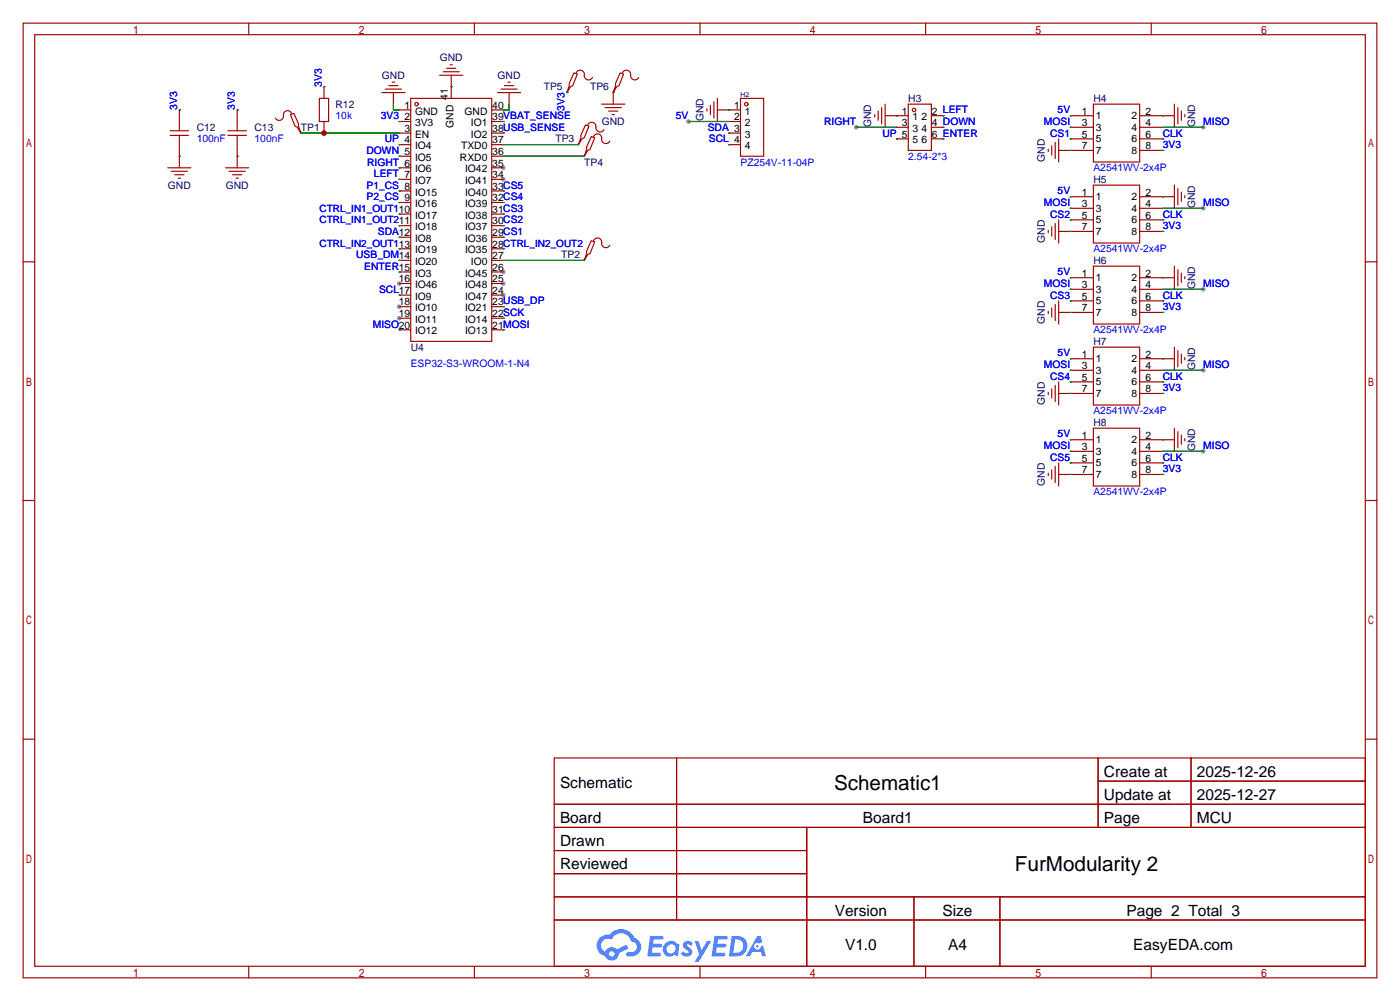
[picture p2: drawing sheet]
<svg xmlns="http://www.w3.org/2000/svg" width="307mm" height="220mm" viewBox="0 0 307 220" stroke-linecap="round" stroke-linejoin="round" font-family="sans-serif">
<g fill="#999">
<circle cx="87.6" cy="62.2" r=".51"/>
<circle cx="87.6" cy="67.3" r=".51"/>
<circle cx="87.6" cy="69.8" r=".51"/>
<circle cx="110.5" cy="64.8" r=".51"/>
<circle cx="110.5" cy="62.2" r=".51"/>
<circle cx="110.5" cy="59.7" r=".51"/>
<circle cx="110.5" cy="39.4" r=".51"/>
<circle cx="110.5" cy="36.8" r=".51"/>
<circle cx="151.1" cy="26.7" r=".51"/>
<circle cx="188" cy="27.9" r=".51"/>
<circle cx="264.2" cy="27.9" r=".51"/>
<circle cx="264.2" cy="45.7" r=".51"/>
<circle cx="264.2" cy="63.5" r=".51"/>
<circle cx="264.2" cy="81.3" r=".51"/>
<circle cx="264.2" cy="99.1" r=".51"/>
</g>
<g fill="none" stroke="#a10000" stroke-width=".25">
<path d="M5.1 5.1h297.2v209.5h-297.2zM7.6 7.6h292.1v204.5h-292.1zM54.6 5.1v2.5M104.1 5.1v2.5M153.7 5.1v2.5M203.2 5.1v2.5M252.7 5.1v2.5M5.1 57.5h2.5M299.7 57.5h2.6M5.1 109.9h2.5M299.7 109.9h2.6M5.1 162.2h2.5"/>
<path d="M121.7 166.4h178v45.7h-178zM121.7 176.5h178M148.5 166.4v35.5M241.1 166.4v15.2M241.1 171.4h58.6M261.5 166.4v15.2M299.7 162.2h2.6M121.7 181.6h178M121.7 186.7h55.4M121.7 196.8h178M121.7 191.8h55.4M177.1 181.6v30.5"/>
<path d="M200.6 196.8v15.3M219.5 196.8v15.3M54.6 212.1v2.5M104.1 212.1v2.5M121.7 201.9h178M153.7 212.1v2.5M203.2 212.1v2.5M252.7 212.1v2.5"/>
</g>
<g fill="#5487ff">
<path d="M150.2 206.8a1.3 1.3 0 0 1 1.9 .3l-.4 .6a.54 .54 0 0 0-.9-.3l.1 .3a1.28 1.28 0 0 1 .8 2 1.53 1.53 0 0 1-2.2-.3l.5-.6 .8 .4a.31 .31 0 0 0 .4-.2 .31 .31 0 0 0-.3-.4 1.12 1.12 0 0 1-.7-1.8z"/>
<path d="M152.5 206.6h.8l.7 2 1.2-2h.9l-2.7 4.5h-.9l1-1.6z"/>
<path d="M142.7 205.4h2.3a.46 .46 0 0 1 .5 .1 .46 .46 0 0 1 .1 .5l-.3 .2h-1.8l-.1 .9h1.6a.4 .4 0 0 1 .4 .5 .4 .4 0 0 1-.5 .3h-1.6l-.2 1.2h1.4a.46 .46 0 0 1 .5 .1 .46 .46 0 0 1 .1 .5l-.4 .2h-2.6z"/>
<path d="M156.8 205.4h2.3a.47 .47 0 0 1 .5 .1 .47 .47 0 0 1 .1 .5l-.3 .2h-1.8l-.1 .9h1.6a.4 .4 0 0 1 .4 .5 .4 .4 0 0 1-.4 .3h-1.7l-.2 1.2h1.4a.46 .46 0 0 1 .5 .1 .46 .46 0 0 1 .1 .5l-.4 .2h-2.6z"/>
<path d="M166.2 205.4h.8l.3 1.4-.6 .3a.75 .75 0 0 0-1.1 .3 .75 .75 0 0 0 .5 1.1 .75 .75 0 0 0 .9-.7l.5-.3 .6 2.4h-.8l-.3-1h-1.8l-.5 1h-1z"/>
<path d="M160.6 205.4l-.6 4.5h1.4a2.27 2.27 0 0 0 2.7-2.3 2.27 2.27 0 0 0-2.7-2.2zM161.4 206.2a1.5 1.5 0 0 1 1.8 1.5 1.5 1.5 0 0 1-1.9 1.4h-.3z"/>
<path d="M146.1 207.1a1.6 1.6 0 0 0-.4 2.2 1.6 1.6 0 0 0 2.3 .2l.8 .4 .3-2.5-.1-.2-.5-.1a1.58 1.58 0 0 0-2.4 0zM146.7 207.6a.98 .98 0 0 1 1.6 .4 .98 .98 0 0 1-1.1 1.3 .94 .94 0 0 1-.9-.7 .94 .94 0 0 1 .4-1z"/>
<path d="M131.7 205.8a2.37 2.37 0 0 0 1.1 4 1.54 1.54 0 0 0 1.8 1 1.54 1.54 0 0 0 1.2-1.6l2.2-1.1-.5-.7-2 1a1.57 1.57 0 0 0-2.7 .5 1.5 1.5 0 0 1-.7-2.1 1.5 1.5 0 0 1 2.2-.5 2.23 2.23 0 0 1 2.3-1.5 2.23 2.23 0 0 1 2 1.9 1.16 1.16 0 0 1 1.2 1.1 1.16 1.16 0 0 1-1.1 1.2h-.7a.47 .47 0 0 0-.5 .4 .47 .47 0 0 0 .4 .5 2.17 2.17 0 0 0 2.5-.9 2.17 2.17 0 0 0-.3-2.7l-.8-.4a3.2 3.2 0 0 0-5.5-.8l-1.1 .1zM133.7 209.4a.6 .6 0 0 1 1.2 0 .6 .6 0 0 1-1.2 0z"/>
<circle cx="166.3" cy="207.7" r=".28"/>
</g>
<g fill="none" stroke="#a10000" stroke-width=".25">
<path d="M71.1 19v2.6M84.6 19.6h3.5M85.3 18.8h2.1M86.1 18h.5M96.5 16.5h5.1M97.3 15.7h3.5M98 15h2.1M98.8 14.2h.5M99.1 16.5v5.1M110 19.6h3.5M110.7 18.8h2.1M111.5 18h.5"/>
<path d="M126 16l.7 .3-1 2.5-.5 .2-.7 1.3 .5-1.5v-.5zM126.5 16a.93 .93 0 0 1 1.1-.6 .93 .93 0 0 1 .7 1.1 .94 .94 0 0 0 .6 1 .94 .94 0 0 0 1.1-.5M136.1 16l.8 .3-1 2.5-.5 .2-.8 1.3 .5-1.5v-.5zM136.7 16a.93 .93 0 0 1 1.1-.6 .93 .93 0 0 1 .6 1.1 .94 .94 0 0 0 .7 1 .94 .94 0 0 0 1.1-.5M36.8 36.8h5.1M37.3 28.7h4.1M37.3 29.7h4.1M37.6 37.6h3.5M38.4 38.4h2M39.1 39.1h.5M39.4 24.1v4.6M39.4 29.7v7.1"/>
<path d="M49.5 36.8h5.1M50 28.7h4.1M50 29.7h4.1M50.3 37.6h3.5M51.1 38.4h2M51.8 39.1h.5M52.1 24.1v4.6M52.1 29.7v7.1M63.8 25.1l.7-.2 1 2.3v.5l.5 1.5-.7-1.3-.5-.2zM64 24.9a.93 .93 0 0 0-1.1-.6 .93 .93 0 0 0-.7 1.1 .94 .94 0 0 1-.6 1 .94 .94 0 0 1-1.1-.5M66 29v.2M70.1 21.6h2v5.1h-2z"/>
<path d="M71.1 26.7v2.5M83.8 20.3h5.1M86.4 20.3v2.6M87.6 24.1h2.6M87.6 26.7h2.6M87.6 29.2h2.6M87.6 31.8h2.6M87.6 34.3h2.6M87.6 36.8h2.6M87.6 39.4h2.6M90.2 21.6h17.7v53.3h-17.7zM107.9 24.1h2.6"/>
<path d="M107.9 26.7h2.6M107.9 29.2h2.6M107.9 31.8h2.6M107.9 34.3h2.6M107.9 36.8h2.6M107.9 39.4h2.6M109.2 20.3h5.1M111.8 20.3v2.6M124.5 20.1v.2M127 31.5v.3M128.3 34v.3M128.5 27.4l.8 .3-1 2.5-.5 .3-.8 1.3 .5-1.6v-.5z"/>
<path d="M129 27.4a.93 .93 0 0 1 1.2-.5 .93 .93 0 0 1 .6 1 .94 .94 0 0 0 .7 1 .94 .94 0 0 0 1.1-.5M129.8 30l.8 .2-1.1 2.6-.5 .2-.7 1.3 .5-1.5v-.5zM130.3 30a.93 .93 0 0 1 1.1-.6 .93 .93 0 0 1 .7 1.1 .94 .94 0 0 0 .7 1 .94 .94 0 0 0 1.1-.5M132.1 22.9h5.1M132.8 23.6h3.6M133.6 24.4h2M134.4 25.1h.5M134.6 20.1v2.8M155.2 23.9v.5M156 23.1v2M156.7 22.4v3.5M157.5 24.1h5.1"/>
<path d="M157.5 21.6v5.1M160 26.7h2.6M160 29.2h2.6M160 31.8h2.6M162.6 21.6h5v12.7h-5zM192 25.1v.6M192.8 24.4v2M193.5 23.6v3.6M194.3 25.4h5.1M194.3 22.9v5M196.8 30.5h2.6M196.8 27.9h2.6"/>
<path d="M199.4 22.9h5.1v10.1h-5.1zM204.5 25.4h2.5M204.5 30.5h2.5M204.5 27.9h2.5M230.1 32.8v.5M230.9 32v2M231.6 31.2v3.6M232.4 33h7.6M232.4 30.5v5.1M234.9 25.4h5.1M234.9 30.5h5.1M234.9 27.9h5.1"/>
<path d="M240 22.9h10.2v12.7h-10.2zM250.2 25.4h7.6M250.2 30.5h5.1M250.2 27.9h5.1M250.2 33h5.1M257.8 22.9v5M258.6 23.6v3.6M259.3 24.4v2M260.1 25.1v.6M87.6 41.9h2.6M87.6 44.4h2.6M87.6 47h2.6"/>
<path d="M87.6 49.5h2.6M87.6 52.1h2.6M87.6 54.6h2.6M87.6 57.1h2.6M87.6 59.7h2.6M107.9 41.9h2.6M107.9 44.4h2.6M107.9 47h2.6M107.9 49.5h2.6M107.9 52.1h2.6M107.9 54.6h2.6M107.9 57.1h2.6"/>
<path d="M107.9 59.7h2.6M128.3 56.9v.2M129.8 52.8l.8 .3-1.1 2.5-.5 .3-.7 1.2 .5-1.5v-.5zM130.3 52.8a.93 .93 0 0 1 1.1-.5 .93 .93 0 0 1 .7 1 .94 .94 0 0 0 .7 1 .94 .94 0 0 0 1.1-.5M230.1 50.5v.6M230.9 49.8v2M231.6 49v3.6M232.4 48.3v5M232.4 50.8h7.6M234.9 43.2h5.1M234.9 45.7h5.1M234.9 48.3h5.1"/>
<path d="M240 40.6h10.2v12.7h-10.2zM240 58.4h10.2v12.7h-10.2zM250.2 43.2h7.6M250.2 50.8h5.1M250.2 45.7h5.1M250.2 48.3h5.1M257.8 40.6v5.1M257.8 58.4v5.1M258.6 41.4v3.6M258.6 59.2v3.5M259.3 42.2v2M259.3 59.9v2.1"/>
<path d="M260.1 42.9v.5M87.6 62.2h2.6M87.6 64.8h2.6M87.6 67.3h2.6M87.6 69.8h2.6M87.6 72.4h2.6M107.9 62.2h2.6M107.9 64.8h2.6M107.9 67.3h2.6M107.9 69.8h2.6M107.9 72.4h2.6M230.1 68.3v.5"/>
<path d="M230.9 67.6v2M231.6 66.8v3.6M232.4 66v5.1M232.4 68.6h7.6M234.9 61h5.1M234.9 63.5h5.1M234.9 66h5.1M234.9 78.7h5.1M240 76.2h10.2v12.7h-10.2zM250.2 61h7.6M250.2 68.6h5.1M250.2 63.5h5.1"/>
<path d="M250.2 66h5.1M250.2 78.7h7.6M257.8 76.2v5.1M258.6 77v3.5M259.3 77.7v2.1M260.1 60.7v.5M260.1 78.5v.5M230.1 86.1v.5M230.9 85.3v2.1M231.6 84.6v3.5M232.4 83.8v5.1M232.4 86.4h7.6"/>
<path d="M234.9 81.3h5.1M234.9 83.8h5.1M234.9 96.5h5.1M234.9 99.1h5.1M240 94h10.2v12.7h-10.2zM250.2 86.4h5.1M250.2 81.3h5.1M250.2 83.8h5.1M250.2 96.5h7.6M250.2 99.1h5.1M257.8 94v5.1M258.6 94.7v3.6"/>
<path d="M259.3 95.5v2M260.1 96.3v.5M230.1 103.9v.5M230.9 103.1v2.1M231.6 102.4v3.5M232.4 101.6v5.1M232.4 104.1h7.6M234.9 101.6h5.1M250.2 104.1h5.1M250.2 101.6h5.1"/>
<circle cx="91.4" cy="22.9" r=".38"/>
<circle cx="163.8" cy="22.9" r=".38"/>
<circle cx="200.7" cy="24.1" r=".38"/>
</g>
<g fill="none" stroke="#008700" stroke-width=".25">
<path d="M71.1 19h.1M99.1 19h.1M39.4 24.1h.1M39.4 34.3h.1M52.1 24.1h.1M52.1 34.3h.1M66 29.2h21.6M86.4 22.9v1.2h1.2M87.6 26.7h.1M87.6 31.8h.1M87.6 34.3h.1M87.6 36.8h.1"/>
<path d="M87.6 39.4h.1M110.5 26.7h.1M110.5 29.2h.1M110.5 31.8h16.5M110.5 34.3h17.8M111.8 22.9v1.2h-1.3M124.5 20.3h.1M134.6 20.3h.1M151.1 26.7h8.9M160 24.1h.1M160 31.8h.1M160 29.2h.1"/>
<path d="M188 27.9h8.8M196.8 25.4h.1M196.8 30.5h.1M207 25.4h.1M207 27.9h.1M207 30.5h.1M234.9 25.4h.1M234.9 33h.1M234.9 27.9h.1M234.9 30.5h.1M255.3 33h.1M255.3 25.4h.1"/>
<path d="M255.3 30.5h.1M255.3 27.9h8.9M87.6 57.1h.1M87.6 52.1h.1M87.6 44.4h.1M87.6 41.9h.1M87.6 47h.1M87.6 49.5h.1M87.6 54.6h.1M87.6 59.7h.1M110.5 54.6h.1M110.5 52.1h.1"/>
<path d="M110.5 49.5h.1M110.5 47h.1M110.5 44.4h.1M110.5 41.9h.1M110.5 57.1h17.8M234.9 43.2h.1M234.9 50.8h.1M234.9 45.7h.1M234.9 48.3h.1M255.3 50.8h.1M255.3 43.2h.1M255.3 48.3h.1"/>
<path d="M255.3 45.7h8.9M87.6 64.8h.1M87.6 72.4h.1M110.5 67.3h.1M110.5 69.8h.1M110.5 72.4h.1M234.9 61h.1M234.9 68.6h.1M234.9 63.5h.1M234.9 78.7h.1M234.9 66h.1M255.3 68.6h.1"/>
<path d="M255.3 61h.1M255.3 66h.1M255.3 78.7h.1M255.3 63.5h8.9M234.9 86.4h.1M234.9 81.3h.1M234.9 96.5h.1M234.9 99.1h.1M234.9 83.8h.1M255.3 86.4h.1M255.3 83.8h.1M255.3 96.5h.1"/>
<path d="M255.3 81.3h8.9M255.3 99.1h8.9M234.9 104.1h.1M234.9 101.6h.1M255.3 104.1h.1M255.3 101.6h.1"/>
</g>
<circle cx="71.1" cy="29.2" r=".63" fill="#c00"/>
<g font-size="4.5">
<text x="183.1" y="173.3">Schematic1</text>
<text x="222.8" y="191.1">FurModularity 2</text>
</g>
<g font-size="3.4">
<text x="122.9" y="173">Schematic</text>
<text x="242.3" y="170.5">Create at</text>
<text x="262.7" y="170.5">2025-12-26</text>
<text x="242.3" y="175.6">Update at</text>
<text x="262.7" y="175.6">2025-12-27</text>
<text x="122.9" y="180.7">Board</text>
<text x="122.9" y="185.7">Drawn</text>
<text x="189.4" y="180.7">Board1</text>
<text x="242.3" y="180.7">Page</text>
<text x="262.7" y="180.7">MCU</text>
<text x="122.9" y="190.8">Reviewed</text>
<text x="183.2" y="201">Version</text>
<text x="206.9" y="201">Size</text>
<text x="247.3" y="201">Page 2 Total 3</text>
<text x="185.5" y="208.6">V1.0</text>
<text x="208.1" y="208.6">A4</text>
<text x="248.8" y="208.6">EasyEDA.com</text>
</g>
<g font-size="2.3" fill="#000080">
<text x="83.8" y="17.3">GND</text>
<text x="96.5" y="13.5">GND</text>
<text x="109.2" y="17.3">GND</text>
<text x="73.7" y="23.6">R12</text>
<text x="119.4" y="19.8">TP5</text>
<text x="129.5" y="19.8">TP6</text>
<text x="199.4" y="22.4">H3</text>
<text x="240" y="22.4">H4</text>
<text x="43.2" y="28.7">C12</text>
<text x="55.9" y="28.7">C13</text>
<text x="66" y="28.7">TP1</text>
<text x="132.1" y="27.4">GND</text>
<text x="154.4" y="26.6" transform="rotate(-90 154.4 26.6)">GND</text>
<text x="191.3" y="27.9" transform="rotate(-90 191.3 27.9)">GND</text>
<text x="262.4" y="27.9" transform="rotate(-90 262.4 27.9)">GND</text>
<text x="121.9" y="31.2">TP3</text>
<text x="229.4" y="35.5" transform="rotate(-90 229.4 35.5)">GND</text>
<text x="36.9" y="41.4">GND</text>
<text x="49.6" y="41.4">GND</text>
<text x="128.3" y="36.3">TP4</text>
<text x="240" y="40.1">H5</text>
<text x="262.4" y="45.7" transform="rotate(-90 262.4 45.7)">GND</text>
<text x="229.4" y="53.3" transform="rotate(-90 229.4 53.3)">GND</text>
<text x="123.2" y="56.6">TP2</text>
<text x="240" y="57.9">H6</text>
<text x="262.4" y="63.5" transform="rotate(-90 262.4 63.5)">GND</text>
<text x="229.4" y="71.1" transform="rotate(-90 229.4 71.1)">GND</text>
<text x="90.2" y="77">U4</text>
<text x="240" y="75.7">H7</text>
<text x="262.4" y="81.3" transform="rotate(-90 262.4 81.3)">GND</text>
<text x="229.4" y="88.9" transform="rotate(-90 229.4 88.9)">GND</text>
<text x="240" y="93.5">H8</text>
<text x="262.4" y="99" transform="rotate(-90 262.4 99)">GND</text>
<text x="229.4" y="106.7" transform="rotate(-90 229.4 106.7)">GND</text>
</g>
<g font-size="2.3" fill="#00f">
<text x="70.6" y="19" transform="rotate(-90 70.6 19)">3V3</text>
<text x="38.9" y="24.1" transform="rotate(-90 38.9 24.1)">3V3</text>
<text x="51.6" y="24.1" transform="rotate(-90 51.6 24.1)">3V3</text>
<text x="73.7" y="26.2">10k</text>
<text x="83.6" y="26.2">3V3</text>
<text x="124" y="24.3" transform="rotate(-90 124 24.3)">3V3</text>
<text x="148.4" y="26.2">5V</text>
<text x="155.4" y="28.7">SDA 3</text>
<text x="180.9" y="27.4">RIGHT</text>
<text x="193.7" y="30">UP 5</text>
<text x="229.2" y="27.4">MOSI</text>
<text x="230.5" y="30">CS1</text>
<text x="232.2" y="24.9">5V</text>
<text x="255.3" y="30">CLK</text>
<text x="264.2" y="27.4">MISO</text>
<text x="43.2" y="31.2">100nF</text>
<text x="55.9" y="31.2">100nF</text>
<text x="80.5" y="33.8">DOWN 5</text>
<text x="84.5" y="31.2">UP 4</text>
<text x="155.6" y="31.2">SCL 4</text>
<text x="199.4" y="35.1">2.54-2*3</text>
<text x="255.3" y="32.5">3V3</text>
<text x="80.5" y="41.4">P1_CS 8</text>
<text x="80.6" y="36.3">RIGHT 6</text>
<text x="82.1" y="38.9">LEFT 7</text>
<text x="162.6" y="36.3">PZ254V-11-04P</text>
<text x="240" y="37.6">A2541WV-2x4P</text>
<text x="80.5" y="43.9">P2_CS 9</text>
<text x="229.2" y="45.2">MOSI</text>
<text x="230.5" y="47.8">CS2</text>
<text x="232.2" y="42.7">5V</text>
<text x="255.3" y="47.8">CLK</text>
<text x="264.2" y="45.2">MISO</text>
<text x="83" y="51.6">SDA12</text>
<text x="255.3" y="50.3">3V3</text>
<text x="78.2" y="56.6">USB_DM14</text>
<text x="80" y="59.2">ENTER15</text>
<text x="240" y="55.4">A2541WV-2x4P</text>
<text x="83.2" y="64.3">SCL17</text>
<text x="229.2" y="63">MOSI</text>
<text x="230.5" y="65.5">CS3</text>
<text x="232.2" y="60.5">5V</text>
<text x="255.3" y="65.5">CLK</text>
<text x="264.2" y="63">MISO</text>
<text x="81.8" y="71.9">MISO20</text>
<text x="255.3" y="68.1">3V3</text>
<text x="240" y="73.2">A2541WV-2x4P</text>
<text x="90.2" y="80.5">ESP32-S3-WROOM-1-N4</text>
<text x="229.2" y="80.8">MOSI</text>
<text x="230.5" y="83.3">CS4</text>
<text x="232.2" y="78.2">5V</text>
<text x="255.3" y="83.3">CLK</text>
<text x="264.2" y="80.8">MISO</text>
<text x="255.3" y="85.9">3V3</text>
<text x="240" y="90.9">A2541WV-2x4P</text>
<text x="229.2" y="98.6">MOSI</text>
<text x="230.5" y="101.1">CS5</text>
<text x="232.2" y="96">5V</text>
<text x="255.3" y="101.1">CLK</text>
<text x="264.2" y="98.6">MISO</text>
<text x="255.3" y="103.6">3V3</text>
<text x="240" y="108.7">A2541WV-2x4P</text>
</g>
<g font-size="2.3">
<text x="88.8" y="23.9">1</text>
<text x="98.3" y="21.9" transform="rotate(-90 98.3 21.9)">41</text>
<text x="108.1" y="23.9">40</text>
<text x="161.2" y="23.9">1</text>
<text x="88.8" y="26.4">2</text>
<text x="88.8" y="28.9">3</text>
<text x="91.1" y="25.1">GND</text>
<text x="91.1" y="27.7">3V3</text>
<text x="99.6" y="28" transform="rotate(-90 99.6 28)">GND</text>
<text x="102" y="25.1">GND</text>
<text x="103.4" y="27.7">IO1</text>
<text x="108.1" y="28.9">38USB_SENSE</text>
<text x="108.1" y="26.4">39VBAT_SENSE</text>
<text x="161.2" y="26.4">2</text>
<text x="163.5" y="25.1">1</text>
<text x="163.5" y="27.7">2</text>
<text x="198" y="27.7">3</text>
<text x="198" y="25.1">1</text>
<text x="200.3" y="28.9">3</text>
<text x="200.3" y="26.4">1</text>
<text x="202.3" y="26.4">2</text>
<text x="202.3" y="28.9">4</text>
<text x="204.6" y="25.1">2 LEFT</text>
<text x="204.6" y="27.7">4 DOWN</text>
<text x="237.5" y="25.1">1</text>
<text x="237.5" y="27.7">3</text>
<text x="240.5" y="26.1">1</text>
<text x="240.5" y="28.7">3</text>
<text x="248.4" y="26.1">2</text>
<text x="248.4" y="28.7">4</text>
<text x="251.5" y="25.1">2</text>
<text x="251.5" y="27.7">4</text>
<text x="91.1" y="30.2">EN</text>
<text x="91.1" y="32.8">IO4</text>
<text x="91.1" y="35.3">IO5</text>
<text x="101" y="35.3">RXD0</text>
<text x="101.2" y="32.8">TXD0</text>
<text x="103.4" y="30.2">IO2</text>
<text x="108.1" y="34">36</text>
<text x="108.1" y="31.5">37</text>
<text x="163.5" y="30.2">3</text>
<text x="163.5" y="32.8">4</text>
<text x="200.3" y="31.5">5</text>
<text x="202.3" y="31.5">6</text>
<text x="204.6" y="30.2">6 ENTER</text>
<text x="237.5" y="30.2">5</text>
<text x="237.5" y="32.8">7</text>
<text x="240.5" y="31.2">5</text>
<text x="240.5" y="33.8">7</text>
<text x="248.4" y="31.2">6</text>
<text x="248.4" y="33.8">8</text>
<text x="251.5" y="30.2">6</text>
<text x="251.5" y="32.8">8</text>
<text x="91.1" y="37.8">IO6</text>
<text x="91.1" y="40.4">IO7</text>
<text x="102.1" y="40.4">IO41</text>
<text x="102.1" y="37.8">IO42</text>
<text x="108.1" y="41.6">33CS5</text>
<text x="108.1" y="39.1">34</text>
<text x="108.1" y="36.6">35</text>
<text x="91.1" y="42.9">IO15</text>
<text x="91.1" y="45.5">IO16</text>
<text x="91.1" y="48">IO17</text>
<text x="102.1" y="48">IO38</text>
<text x="102.1" y="45.5">IO39</text>
<text x="102.1" y="42.9">IO40</text>
<text x="108.1" y="46.7">31CS3</text>
<text x="108.1" y="44.2">32CS4</text>
<text x="237.5" y="42.9">1</text>
<text x="237.5" y="45.5">3</text>
<text x="237.5" y="48">5</text>
<text x="240.5" y="43.9">1</text>
<text x="240.5" y="46.5">3</text>
<text x="248.4" y="43.9">2</text>
<text x="248.4" y="46.5">4</text>
<text x="251.5" y="42.9">2</text>
<text x="251.5" y="45.5">4</text>
<text x="251.5" y="48">6</text>
<text x="91.1" y="50.5">IO18</text>
<text x="91.1" y="53.1">IO8</text>
<text x="102.1" y="53.1">IO36</text>
<text x="102.1" y="50.5">IO37</text>
<text x="108.1" y="51.8">29CS1</text>
<text x="108.1" y="49.3">30CS2</text>
<text x="237.5" y="50.5">7</text>
<text x="240.5" y="49">5</text>
<text x="240.5" y="51.5">7</text>
<text x="248.4" y="49">6</text>
<text x="248.4" y="51.5">8</text>
<text x="251.5" y="50.5">8</text>
<text x="91.1" y="55.6">IO19</text>
<text x="91.1" y="58.2">IO20</text>
<text x="102.1" y="55.6">IO35</text>
<text x="103.4" y="58.2">IO0</text>
<text x="108.1" y="59.4">26</text>
<text x="108.1" y="56.9">27</text>
<text x="108.1" y="54.3">28CTRL_IN2_OUT2</text>
<text x="87.5" y="62">16</text>
<text x="91.1" y="60.7">IO3</text>
<text x="91.1" y="63.2">IO46</text>
<text x="91.1" y="65.8">IO9</text>
<text x="102.1" y="65.8">IO47</text>
<text x="102.1" y="63.2">IO48</text>
<text x="102.1" y="60.7">IO45</text>
<text x="108.1" y="64.5">24</text>
<text x="108.1" y="62">25</text>
<text x="237.5" y="60.7">1</text>
<text x="237.5" y="63.2">3</text>
<text x="237.5" y="65.8">5</text>
<text x="240.5" y="61.7">1</text>
<text x="240.5" y="64.2">3</text>
<text x="248.4" y="61.7">2</text>
<text x="248.4" y="64.2">4</text>
<text x="251.5" y="60.7">2</text>
<text x="251.5" y="63.2">4</text>
<text x="251.5" y="65.8">6</text>
<text x="87.5" y="67">18</text>
<text x="87.5" y="69.6">19</text>
<text x="91.1" y="68.3">IO10</text>
<text x="91.1" y="70.9">IO11</text>
<text x="102.1" y="70.9">IO14</text>
<text x="102.1" y="68.3">IO21</text>
<text x="108.1" y="69.6">22SCK</text>
<text x="108.1" y="67">23USB_DP</text>
<text x="237.5" y="68.3">7</text>
<text x="240.5" y="66.8">5</text>
<text x="240.5" y="69.3">7</text>
<text x="248.4" y="66.8">6</text>
<text x="248.4" y="69.3">8</text>
<text x="251.5" y="68.3">8</text>
<text x="91.1" y="73.4">IO12</text>
<text x="102.1" y="73.4">IO13</text>
<text x="108.1" y="72.1">21MOSI</text>
<text x="237.5" y="78.5">1</text>
<text x="237.5" y="81">3</text>
<text x="237.5" y="83.6">5</text>
<text x="240.5" y="79.5">1</text>
<text x="240.5" y="82">3</text>
<text x="248.4" y="79.5">2</text>
<text x="248.4" y="82">4</text>
<text x="251.5" y="78.5">2</text>
<text x="251.5" y="81">4</text>
<text x="251.5" y="83.6">6</text>
<text x="237.5" y="86.1">7</text>
<text x="240.5" y="84.6">5</text>
<text x="240.5" y="87.1">7</text>
<text x="248.4" y="84.6">6</text>
<text x="248.4" y="87.1">8</text>
<text x="251.5" y="86.1">8</text>
<text x="237.5" y="96.3">1</text>
<text x="237.5" y="98.8">3</text>
<text x="237.5" y="101.3">5</text>
<text x="240.5" y="97.3">1</text>
<text x="240.5" y="99.8">3</text>
<text x="248.4" y="97.3">2</text>
<text x="248.4" y="99.8">4</text>
<text x="251.5" y="96.3">2</text>
<text x="251.5" y="98.8">4</text>
<text x="251.5" y="101.3">6</text>
<text x="237.5" y="103.9">7</text>
<text x="240.5" y="102.3">5</text>
<text x="240.5" y="104.9">7</text>
<text x="248.4" y="102.3">6</text>
<text x="248.4" y="104.9">8</text>
<text x="251.5" y="103.9">8</text>
</g>
<g font-size="2.2" fill="#00f">
<text x="70.1" y="46.5">CTRL_IN1_OUT110</text>
<text x="70.1" y="49">CTRL_IN1_OUT211</text>
<text x="70.1" y="54.1">CTRL_IN2_OUT113</text>
</g>
<text font-size="1.5" fill="#000080" x="162.6" y="21.3">H2</text>
</svg>
